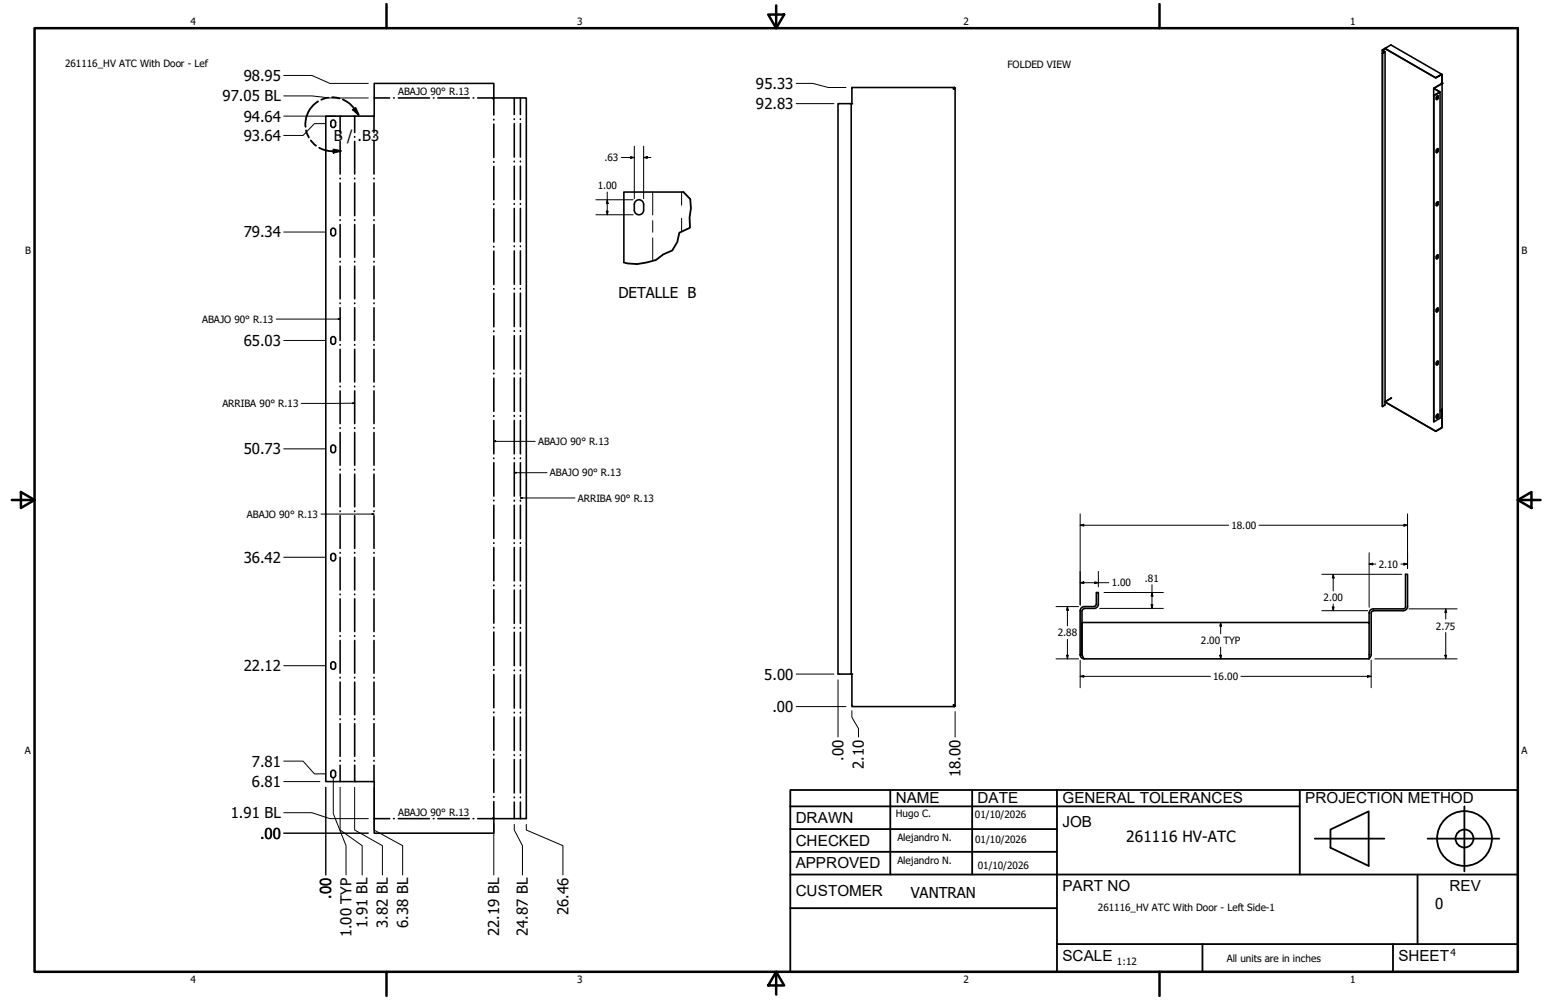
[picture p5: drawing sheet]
<svg xmlns="http://www.w3.org/2000/svg" width="432mm" height="279mm" viewBox="0 0 432 279" stroke-linecap="round" stroke-linejoin="round" font-family="sans-serif">
<!-- layer: GIGA_BendDown -->
<g fill="none" stroke="#000" stroke-width=".44">
<path d="M95 32.4v4.6M95 38.2v.2M95 39.5v9.1M104.5 32.4v4.6M104.5 38.2v.2M104.5 39.5v9.1M104.5 27.4h4.3M109.9 27.4h.2M111.3 27.4h8.7M121 27.4h.2M122.3 27.4h8.8M132.1 27.4h.2"/>
<path d="M133.4 27.4h4.4M137.9 27.5v4.6M137.9 33.3v.2M137.9 34.7v9.3M143.6 27.4v4.6M143.6 33.2v.2M143.6 34.5v9.4M95 49.8v.2M95 51.1v9.2M104.5 49.8v.2M104.5 51.1v9.2M137.9 45.1v.2"/>
<path d="M137.9 46.5v9.3M137.9 57v.2M137.9 58.4v9.2M143.6 45v.2M143.6 46.4v9.4M143.6 56.9v.2M143.6 58.2v9.4M95 61.4v.2M95 62.7v9.2M95 73v.2M95 74.4v9.1M104.5 61.4v.2"/>
<path d="M104.5 62.7v9.2M104.5 73v.2M104.5 74.4v9.1M137.9 68.8v.2M137.9 70.2v9.3M143.6 68.7v.2M143.6 70.1v9.3M95 84.6v.2M95 86v9.1M95 96.3v.2M95 97.6v9.1M104.5 84.6v.2"/>
<path d="M104.5 86v9.1M104.5 96.3v.2M104.5 97.6v9.1M137.9 80.6v.2M137.9 82v9.3M137.9 92.5v.1M137.9 93.9v9.2M143.6 80.6v.2M143.6 81.9v9.3M143.6 92.4v.2M143.6 93.8v9.3M95 107.9v.2"/>
<path d="M95 109.2v9.2M95 119.5v.2M104.5 107.9v.2M104.5 109.2v9.2M104.5 119.5v.2M137.9 104.3v.2M137.9 105.7v9.2M137.9 116.1v.2M137.9 117.5v9.3M143.6 104.3v.2M143.6 105.6v9.3M143.6 116.1v.2"/>
<path d="M143.6 117.5v9.3M95 120.8v9.2M95 131.1v.2M95 132.5v9.1M104.5 120.8v9.2M104.5 131.1v.2M104.5 132.5v9.1M137.9 128v.1M137.9 129.3v9.3M137.9 139.8v.2M143.6 128v.1M143.6 129.3v9.3"/>
<path d="M143.6 139.8v.2M95 142.7v.2M95 144.1v9.1M95 154.4v.2M95 155.7v9.1M104.5 142.7v.2M104.5 144.1v9.1M104.5 154.4v.2M104.5 155.7v9.1M137.9 141.2v9.2M137.9 151.6v.2M137.9 153v9.2"/>
<path d="M143.6 141.2v9.3M143.6 151.6v.2M143.6 153v9.3M95 166v.2M95 167.3v9.2M95 177.6v.2M95 178.9v9.2M104.5 166v.2M104.5 167.3v9.2M104.5 177.6v.2M104.5 178.9v9.2M137.9 163.4v.2"/>
<path d="M137.9 164.8v9.3M137.9 175.3v.2M137.9 176.6v9.3M143.6 163.5v.2M143.6 164.8v9.4M143.6 175.3v.2M143.6 176.7v9.3M95 189.2v.2M95 190.6v9.1M104.5 189.2v.2M104.5 190.6v9.1M137.9 187.1v.2"/>
<path d="M137.9 188.5v9.2M137.9 198.9v.2M143.6 187.2v.2M143.6 188.5v9.4M143.6 199v.2M95 200.9v.1M95 202.2v9.1M95 212.5v.2M95 213.8v4.6M104.5 200.9v.1M104.5 202.2v9.1M104.5 212.5v.2"/>
<path d="M104.5 213.8v4.6M137.9 200.3v9.3M137.9 210.8v.1M137.9 212.1v9.3M143.6 200.3v9.4M143.6 210.9v.2M143.6 212.2v9.4M104.5 228.7h4.3M109.9 228.7h.2M111.3 228.7h8.7M121 228.7h.2M122.3 228.7h8.8"/>
<path d="M132.1 228.7h.2M133.4 228.7h4.4M137.9 222.6v.2M137.9 224v4.6M143.6 222.7v.2M143.6 224.1v4.6"/>
</g>
<!-- layer: GIGA_BendUp -->
<g fill="none" stroke="#000" stroke-width=".44">
<path d="M99.1 32.4v4.6M99.1 38.2v.2M99.1 39.5v9.1M145.4 27.4v4.6M145.4 33.2v.2M145.4 34.5v9.4M99.1 49.8v.2M99.1 51.1v9.2M145.4 45v.2M145.4 46.4v9.4M145.4 56.9v.2M145.4 58.2v9.4"/>
<path d="M99.1 61.4v.2M99.1 62.7v9.2M99.1 73v.2M99.1 74.4v9.1M145.4 68.7v.2M145.4 70.1v9.3M99.1 84.6v.2M99.1 86v9.1M99.1 96.3v.2M99.1 97.6v9.1M145.4 80.6v.2M145.4 81.9v9.3"/>
<path d="M145.4 92.4v.2M145.4 93.8v9.3M99.1 107.9v.2M99.1 109.2v9.2M99.1 119.5v.2M145.4 104.3v.2M145.4 105.6v9.3M145.4 116.1v.2M145.4 117.5v9.3M99.1 120.8v9.2M99.1 131.1v.2M99.1 132.5v9.1"/>
<path d="M145.4 128v.1M145.4 129.3v9.3M145.4 139.8v.2M99.1 142.7v.2M99.1 144.1v9.1M99.1 154.4v.2M99.1 155.7v9.1M145.4 141.2v9.3M145.4 151.6v.2M145.4 153v9.3M99.1 166v.2M99.1 167.3v9.2"/>
<path d="M99.1 177.6v.2M99.1 178.9v9.2M145.4 163.5v.2M145.4 164.8v9.4M145.4 175.3v.2M145.4 176.7v9.3M99.1 189.2v.2M99.1 190.6v9.1M145.4 187.2v.2M145.4 188.5v9.4M145.4 199v.2M99.1 200.9v.1"/>
<path d="M99.1 202.2v9.1M99.1 212.5v.2M99.1 213.8v4.6M145.4 200.3v9.4M145.4 210.9v.2M145.4 212.2v9.4M145.4 222.7v.2M145.4 224.1v4.6"/>
</g>
<!-- layer: Visible (ANSI) -->
<g fill="none" stroke="#000" stroke-width=".44">
<path d="M386.1 14v99.6l.7-.5v-98.6M386.1 14.9v98.7M386.8 13.6l-.6 .4 .6 .5-.7 .4 .6-.5-.6-.2v-.3l.7-.4 14.2 8.3M91 32.4h13.5v-9.1h33.4v3.8l-.2 .5 .5-.2h8.8v201.3h-8.8l-.5-.2 .2 .5v3.8h-33.4v-14.4h-13.5zM92.4 34.2a.67 .67 0 0 1 .7-.7 .67 .67 0 0 1 .6 .7M92.4 34.2v.8a.67 .67 0 0 0 .7 .6 .67 .67 0 0 0 .6-.6v-.8M237.7 29v159.3M238.1 29h-4v159.3h4M266.6 24.6l-.3 .2 .5-.2M266.6 24.4l-.3 .4 .3-.2M266.6 24.4h-28.7v4.6M266.6 24.6h.2"/>
<path d="M266.6 24.4v.2M266.8 24.6v172.6M400.4 24.7l.1 93.2 1.7-1.1v-91.1M400.5 26.7v91.2M400.6 24.8l-.1-.2 2.2-1.3v-2.4l-1.7 .8 1.8-.9-.1 98.8-1.7 .9-14.2-8.2 1.6-1M400.6 24.8l1.5 .9-1.6 1M400.6 24.8l1.6 1-1.7 .9M401.2 27l.2-.3 .3 .1v.6l-.3 .4-.3-.1zM401.6 26.7v.8l-.4 .2M402.7 20.8l-14.1-8.2-1.8 .9 14.2 8.2M402.7 23.3l-2.1 1.3v.2M177.2 58.7v-1.6a1.3 1.3 0 0 1 1.3-1.3 1.3 1.3 0 0 1 1.3 1.3v1.6"/>
<path d="M177.2 58.7a1.3 1.3 0 0 0 1.3 1.3 1.3 1.3 0 0 0 1.3-1.3M190.9 53.7h-16.7v19.6M401.2 56.6l.2-.2 .3 .1v.7l-.3 .3-.3-.2zM401.3 41.7l.4-.1v.7l-.3 .4-.3-.2zM401.6 41.5v.8l-.4 .3M401.6 56.4v.8l-.4 .3M92.6 63.9l.5-.1 .4 .1 .2 1.3a.67 .67 0 0 1-.7 .7 .67 .67 0 0 1-.6-.7zM401.4 71.2l.3 .1v.6l-.4 .4-.2-.6zM401.6 71.2v.7l-.4 .4M92.4 94.7a.67 .67 0 0 1 .7-.7 .67 .67 0 0 1 .6 .7M92.4 94.7v.8a.67 .67 0 0 0 .7 .7 .67 .67 0 0 0 .6-.7v-.8M401.3 86.2l.4-.1v.7l-.4 .4-.2-.1z"/>
<path d="M401.6 86v.8l-.4 .3M388.4 111.3l-1.6 1 14.2 8.2 1.7-1.1v-4.9M388.5 111.3l.1-.1zM401.1 116.2l.5 .3M401.3 115.8h.4v.7l-.3 .3-.3-.1zM401.4 100.9l.3 .1v.6l-.3 .4h-.2l-.1-.7zM401.6 100.9v.8l-.4 .2M401.6 115.7v.8l-.4 .3M402.7 114.5l-.5 .3M402.8 114.3l-.1 .2M92.4 125a.67 .67 0 0 1 .7-.7 .67 .67 0 0 1 .6 .7M92.4 125v.8a.67 .67 0 0 0 .7 .7 .67 .67 0 0 0 .6-.7v-.8"/>
<path d="M401 120.5h.1M92.6 154.8l.5-.2 .4 .2 .2 1.3a.67 .67 0 0 1-.6 .6 .67 .67 0 0 1-.7-.6zM302.2 173.9h80.2v10.2h-79.6M302.2 170.6v12.3M302.8 170h2.8M302.9 170.1l-.5 .1-.1 .5M305.6 169.5h-2.7a1.17 1.17 0 0 0-1.2 1.2v12.2M305.6 169.4l.4-.2 .2-.4v-3.3h.6v3.3a1.18 1.18 0 0 1-1.2 1.2M383.6 170.7l-.5 .2-.1 .4v11.6M383.6 170.1a1.17 1.17 0 0 0-1.2 1.2v2.6M392.6 169.5v-9h.5v8.9a1.17 1.17 0 0 1-1.1 1.2h-8.4M392.6 169.4l-.2 .5-.4 .2h-8.4"/>
<path d="M92.4 185.6a.67 .67 0 0 1 .7-.7 .67 .67 0 0 1 .6 .7M92.4 185.5v.8a.67 .67 0 0 0 .7 .7 .67 .67 0 0 0 .6-.7v-.8M237.9 188.3v9.1h28.7M266.6 197.2l-.3-.2 .5 .2M266.6 197.2l-.3-.2 .3 .4M266.6 197.2h.2M266.6 197.2v.2M301.7 182.9a1.19 1.19 0 0 0 1.1 1.2M301.7 182.9h.5M302.2 182.9l.1 .4M302.2 182.9l.6 1.2M383 182.9l-.2 .6-.4 .4"/>
<path d="M92.4 216.6a.67 .67 0 0 0 .7 .7 .67 .67 0 0 0 .6-.7M92.4 215.9a.67 .67 0 0 1 .7-.7 .67 .67 0 0 1 .6 .7M92.4 215.8v.9M93.7 215.8v.9"/>
</g>
<g fill="#000">
<circle cx="266.6" cy="24.6" r=".22"/>
<circle cx="402.8" cy="23.2" r=".22"/>
<circle cx="266.6" cy="197.2" r=".22"/>
</g>
<!-- layer: Break Line (ANSI)-1 -->
<path d="M190.9 53.7l1.9 1.9 .2 2.6-.4 2.6 .1 2.8-3 1.4-.5 2.6-1.4 2.4-2.5 1.1-2.1 1.5a13.7 13.7 0 0 1-9 .7" fill="none" stroke="#000" stroke-width=".51"/>
<!-- layer: Bend Centerline (ANSI)-1 -->
<path d="M182.3 53.7v6.4M190.4 53.7v3.6M182.3 61.7v3.2M182.3 66.5v6.4M190.4 61v3.7" fill="none" stroke="#000" stroke-width=".28"/>
<!-- layer: Contorno de detalle (ANSI) -->
<path d="M85.5 36.4l.7 2M86.8 39.2l1.5 1.5M88.8 28.3a7.5 7.5 0 0 0-3.5 7.1M91.7 27.3l-2 .6M92.8 27.2l2 .3M95.8 27.8a7.8 7.8 0 0 1 3.2 2.6l1.1 1.7M98.6 30.7l.7-.5 .8 1.9zM89.2 41.3a7.8 7.8 0 0 0 4 .9h2M93.2 41.8l2 .4-2 .5z" fill="none" stroke="#000" stroke-width=".51"/>
<path d="M98.6 30.7l.7-.5 .8 1.9zM93.2 41.8l2 .4-2 .5z" fill="#000"/>
<!-- layer: Borde (ANSI) -->
<g fill="none" stroke="#000" stroke-width=".7">
<path d="M9.7 7.9h414.2v263.6h-414.2zM107.9 1.1v6.8M214.6 4.1h4.4l-2.2 3.8zM216.8 1.5v6.4M323.8 1.1v6.8M3.3 139.7h6.4M5.8 137.5l3.9 2.2-3.9 2.2zM423.9 139.7l3.8-2.2v4.4zM423.9 139.7h6.4M107.9 271.5v6.8M216.8 271.5l2.2 3.8h-4.4zM216.8 271.5v6.4"/>
<path d="M323.8 271.5v6.8"/>
</g>
<!-- layer: Title (ANSI)-1 -->
<g fill="none" stroke="#000" stroke-width=".51">
<path d="M220.7 220.7h203.2v50.8h-203.2zM220.7 225.3h142.3M220.7 231.6h74.5M220.7 238h74.5M248.7 220.7v23.6M271.5 220.7v23.6M295.2 220.7v50.8M363 220.7v23.6M367.2 234.3h19.5M371.6 231.8l10.7-5.1v15.2l-10.7-5zM398.7 234.3h20.1M409 225.3v18.2"/>
<path d="M220.7 244.3h203.2M220.7 253.7h74.5M395.9 244.3v19.5M295.2 263.8h128.7M335.9 263.8v7.7M389.1 263.8v7.7"/>
<circle cx="409" cy="234.3" r="7.7"/>
<circle cx="409" cy="234.3" r="2.51"/>
</g>
<!-- layer: Cota (ANSI) -->
<g fill="none" stroke="#000" stroke-width=".28">
<path d="M79.2 32.4h14.5M79.2 26.8h7.9l5 .6h10.8M79.2 21.1h7.9l5 2.2h10.8M90.8 34.5h-3l-3.2 3.3h-5.4M222.4 29h10.5M222.4 23.3h4.6l4.3 1.1h5M166.4 55.8h10.4M169.4 59h.5l-.3 1zM169.6 55.8l.3 1h-.5zM169.6 53.7v6.3M173.5 44h3.7M176.1 43.8l1.1 .2-1.1 .3z"/>
<path d="M177.2 40.8v14.7M179.8 44l1-.2v.5zM179.8 44h2M179.8 40.8v14.7M79.2 64.8h11.6M166.4 60h10.4M79.2 95.1h11.6M79.2 125.4h11.6M79.2 155.7h11.6M301.7 146.7l1-.2v.5zM301.7 143.6v25.4M301.7 146.7h41.5"/>
<path d="M306.8 159.6v4.4M351.7 146.7h41.4M382.4 157.6l1-.2v.5zM382.4 157.6h1.8M382.4 154.4v15.3M391.3 157.6h1.8M392.1 146.5l1 .2-1 .3zM392.1 157.4l1 .2-1 .3zM393.1 143.6v15.3M295 169.5h6.2M298.1 169.5l.3 1h-.5zM298.1 169.5v5.4"/>
<path d="M298.1 178.6v5.5M301.7 162.8l1-.2v.5zM301.7 162.8h8M305.8 162.6l1 .2-1 .3zM307.1 170h17.8M308.4 165.5h16.5M321.5 169h.5l-.2 1zM321.8 165.5l.2 1.1h-.5zM321.8 163.4v6.6M340.9 173.9l.3 1h-.5zM340.9 173.9v3.2M369.2 170.6h12.8"/>
<path d="M369.2 160.5h22.3M372.1 169.6h.5l-.2 1zM372.4 160.5l.2 1h-.5zM372.4 160.5v4.6M372.4 168.8v1.8M393.5 170.1h13.5M403.8 170.1l.3 1h-.6zM403.8 170.1v2.9M403.8 176.7v7.4M79.2 186h11.6M222.4 197.4h13.9M222.4 188.3h10.5"/>
<path d="M234.1 189.9v16M237.9 198.6v1.8l1.9 3.2v2.3M266.8 198.8v7.1M295 184.1h6.2M297.9 183.1h.5l-.3 1zM301.7 189l1-.3v.5zM301.7 189h36.4M301.7 184.5v7.7M340.7 183.1h.5l-.3 1zM340.9 180.8v3.3M346.6 189h36.4M382 188.7l1 .3-1 .2z"/>
<path d="M383 184.5v7.7M384 184.1h23M403.5 183.1h.6l-.3 1zM79.2 218.4h10.1M79.2 212.7h5.4l3.2 3.5h3M91 220v24.5M93.1 217.4v9.9l3.5 9v8.2M95 220v11.9l6.2 4.4v8.2M99.1 220v11.9l7.7 4.4v8.2M104.5 220v11.9l8 4.4v8.2M79.2 232.8h23.7zM79.2 227.1h7.9l5 1.6h10.8"/>
<path d="M137.9 230.2v14.3M143.6 230.3v1.6l2.3 4.4v8.2M147 230.3v1.6l10.2 4.4v8.2"/>
</g>
<path d="M77.2 89.2h17.8M94.5 89l.5 .2-.5 .1zM98.6 112.5l.5 .1-.5 .2zM99.1 112.6l-15 .1M137.9 123.3l.5-.1v.2zM137.9 123.3h11.6M143.6 132.1l.5-.1v.2zM143.6 132.1h9.2M145.4 139.1l.5-.1v.3zM145.4 139.1h15.2M89.7 143.6h14.8M103.9 143.5l.6 .1-.6 .2z" fill="none" stroke="#000" stroke-width=".28"/>
<path d="M94.5 89l.5 .2-.5 .1zM98.6 112.5l.5 .1-.5 .2zM137.9 123.3l.5-.1v.2zM143.6 132.1l.5-.1v.2zM145.4 139.1l.5-.1v.3zM103.9 143.5l.6 .1-.6 .2z" fill="#000"/>
<!-- layer: Cota (ANSI) -->
<g fill="#000">
<path d="M169.4 59h.5l-.3 1zM169.6 55.8l.3 1h-.5zM176.1 43.8l1.1 .2-1.1 .3zM179.8 44l1-.2v.5zM301.7 146.7l1-.2v.5zM382.4 157.6l1-.2v.5zM392.1 146.5l1 .2-1 .3zM392.1 157.4l1 .2-1 .3zM298.1 169.5l.3 1h-.5zM301.7 162.8l1-.2v.5zM305.8 162.6l1 .2-1 .3zM321.5 169h.5l-.2 1z"/>
<path d="M321.8 165.5l.2 1.1h-.5zM340.9 173.9l.3 1h-.5zM372.1 169.6h.5l-.2 1zM372.4 160.5l.2 1h-.5zM403.8 170.1l.3 1h-.6zM297.9 183.1h.5l-.3 1zM301.7 189l1-.3v.5zM340.7 183.1h.5l-.3 1zM382 188.7l1 .3-1 .2zM403.5 183.1h.6l-.3 1z"/>
</g>
<g font-size="4.3">
<text x="250.2" y="224.2">NAME</text>
<text x="273" y="224.2">DATE</text>
<text x="296.7" y="224.3">GENERAL TOLERANCES</text>
<text x="364.6" y="224.3">PROJECTION METHOD</text>
<text x="222.2" y="229.9">DRAWN</text>
<text x="296.7" y="230.9">JOB</text>
<text x="222.2" y="236.3">CHECKED</text>
<text x="314.6" y="235.1">261116 HV-ATC</text>
<text x="222.2" y="242.6">APPROVED</text>
<text x="222.2" y="250.3">CUSTOMER</text>
<text x="296.7" y="249">PART NO</text>
<text x="404.8" y="248.9">REV</text>
<text x="296.7" y="268.4">SCALE</text>
<text x="390.6" y="268.4">SHEET</text>
</g>
<g font-size="4.2">
<text x="68.1" y="22.6">98.95</text>
<text x="62.2" y="28.3">97.05 BL</text>
<text x="211.1" y="24.8">95.33</text>
<text x="68.1" y="34">94.64</text>
<text x="211.1" y="30.5">92.83</text>
<text x="68.1" y="39.4">93.64</text>
<text x="93.2" y="39.3">B / .B3</text>
<text x="68.1" y="66.4">79.34</text>
<text x="172.7" y="83.4">DETALLE B</text>
<text x="68.1" y="96.6">65.03</text>
<text x="68.1" y="126.9">50.73</text>
<text x="68.1" y="157.2">36.42</text>
<text x="68.1" y="187.5">22.12</text>
<text x="213.4" y="189.9">5.00</text>
<text x="215.8" y="198.9">.00</text>
<text x="70.4" y="214.2">7.81</text>
<text x="235.6" y="212.6" transform="rotate(-90 235.6 212.6)">.00</text>
<text x="241.3" y="214.9" transform="rotate(-90 241.3 214.9)">2.10</text>
<text x="70.4" y="219.9">6.81</text>
<text x="268.3" y="217.2" transform="rotate(-90 268.3 217.2)">18.00</text>
<text x="64.5" y="228.6">1.91 BL</text>
<text x="72.6" y="234.3">.00</text>
<text x="92.5" y="251.1" transform="rotate(-90 92.5 251.1)">.00</text>
<text x="254.4" y="250.8">VANTRAN</text>
<text x="158.7" y="255.7" transform="rotate(-90 158.7 255.7)">26.46</text>
<text x="400.9" y="254">0</text>
<text x="98.2" y="261.9" transform="rotate(-90 98.2 261.9)">1.00 TYP</text>
<text x="102.7" y="259.3" transform="rotate(-90 102.7 259.3)">1.91 BL</text>
<text x="108.3" y="259.3" transform="rotate(-90 108.3 259.3)">3.82 BL</text>
<text x="114" y="259.3" transform="rotate(-90 114 259.3)">6.38 BL</text>
<text x="139.4" y="261.6" transform="rotate(-90 139.4 261.6)">22.19 BL</text>
<text x="147.4" y="261.6" transform="rotate(-90 147.4 261.6)">24.87 BL</text>
</g>
<g font-size="2.8">
<text x="53.2" y="6.9">4</text>
<text x="161.2" y="6.9">3</text>
<text x="269.1" y="6.9">2</text>
<text x="377.1" y="6.9">1</text>
<text x="18.2" y="18.7">261116_HV ATC With Door - Lef</text>
<text x="281.4" y="18.9">FOLDED VIEW</text>
<text x="111.2" y="26.5">ABAJO 90° R.13</text>
<text x="168.8" y="45">.63</text>
<text x="166.9" y="52.8">1.00</text>
<text x="7" y="70.9">B</text>
<text x="424.9" y="70.9">B</text>
<text x="56.5" y="90.2">ABAJO 90° R.13</text>
<text x="62.1" y="113.7">ARRIBA 90° R.13</text>
<text x="150.3" y="124.3">ABAJO 90° R.13</text>
<text x="153.6" y="133.1">ABAJO 90° R.13</text>
<text x="161.4" y="140.1">ARRIBA 90° R.13</text>
<text x="69" y="144.7">ABAJO 90° R.13</text>
<text x="343.9" y="147.8">18.00</text>
<text x="385.1" y="158.6">2.10</text>
<text x="310.5" y="163.8">1.00</text>
<text x="319.8" y="162.6">.81</text>
<text x="369.7" y="168">2.00</text>
<text x="295.5" y="177.8">2.88</text>
<text x="401.1" y="175.9">2.75</text>
<text x="335.4" y="180">2.00 TYP</text>
<text x="338.8" y="190">16.00</text>
<text x="6.9" y="210.6">A</text>
<text x="424.9" y="210.6">A</text>
<text x="111.2" y="227.9">ABAJO 90° R.13</text>
<text x="250.2" y="228.3">Hugo C.</text>
<text x="272.3" y="228.4">01/10/2026</text>
<text x="250.6" y="234.9">Alejandro N.</text>
<text x="272.4" y="235.6">01/10/2026</text>
<text x="250.6" y="241.5">Alejandro N.</text>
<text x="273.1" y="242.8">01/10/2026</text>
<text x="306.6" y="254.5">261116_HV ATC With Door - Left Side-1</text>
<text x="312" y="269.7">1:12</text>
<text x="342.6" y="268.7">All units are in inches</text>
<text x="405.1" y="267.1">4</text>
<text x="53.2" y="274.6">4</text>
<text x="161.2" y="274.6">3</text>
<text x="269.1" y="274.6">2</text>
<text x="377.1" y="274.6">1</text>
</g>
</svg>
